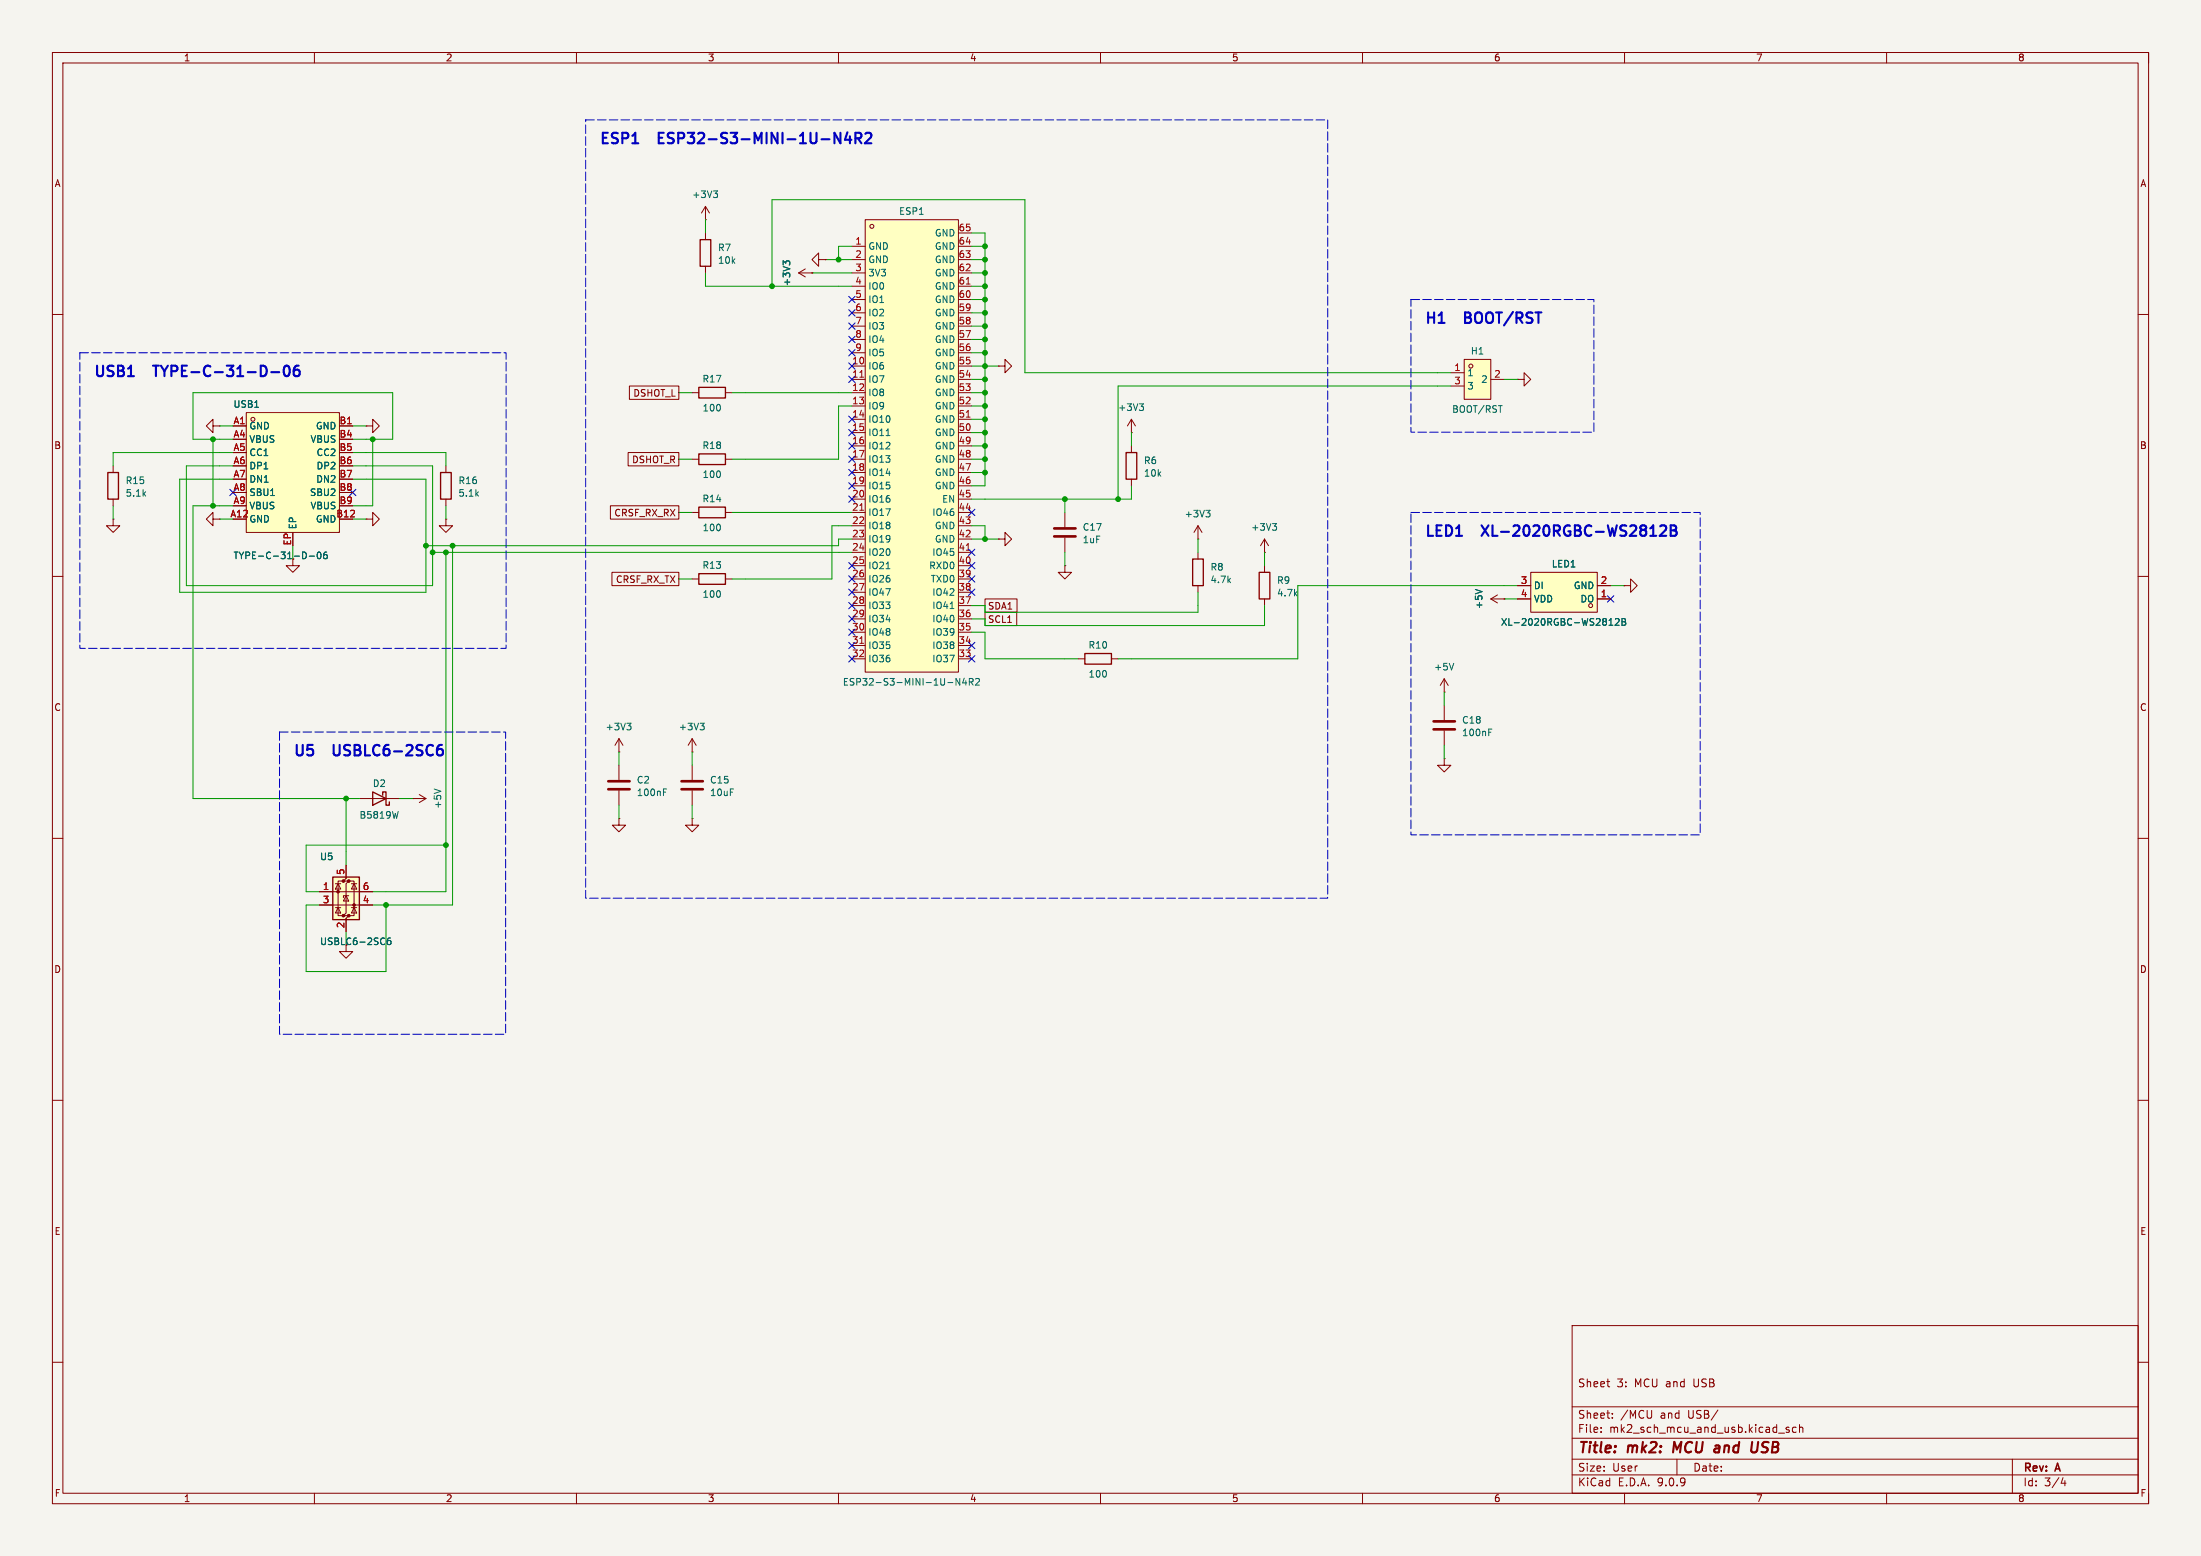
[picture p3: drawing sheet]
<svg xmlns="http://www.w3.org/2000/svg" width="420mm" height="297mm" viewBox="0 0 420 297" stroke-linecap="round" stroke-linejoin="round" font-family="sans-serif">
<path d="M0 0h420v297h-420z" fill="#f5f4ef" stroke="#f5f4ef" stroke-width=".19"/>
<g fill="none" stroke="#840000" stroke-width=".19">
<path d="M10 10h400v277h-400zM12 12h396v273h-396zM60 10v2M110 10v2M160 10v2M210 10v2M260 10v2M310 10v2M360 10v2M410 10v2M10 60h2M289.6 72.4h1.2v-1.3l1.3 1.3-1.3 1.3v-1.3"/>
<path d="M289.6 72.4h.1M408 60h2M40.6 81.3v-1.3l-1.2 1.3 1.2 1.3v-1.3h1.3M41.9 81.3h.1M10 110h2M408 110h2M10 160h2M408 160h2M10 210h2M408 210h2M300 253h108v32h-108zM10 260h2"/>
<path d="M300 278.5h108M300 274.5h108M300 268.5h108M305.5 273.3v.1M305.5 272.5v.1M306.6 263.7h.6M307 264.7h.2M307.7 270.6v.1M307.7 269.8v.1M315.2 269.2l-.1 1.4M320 278.5v3M339.4 273.6h1.1"/>
<path d="M341.4 272.5l-.4-.1-.2 .2 .1 .2 .5 .2v.3h-.6M342.7 272.5l-.4-.1-.3 .3 .2 .6h.5M343.4 272.6l.2-.2 .4 .1v.9M343.4 271.9v1.5M384 278.5v6.5M408 260h2M60 285v2M110 285v2M160 285v2M210 285v2M260 285v2M300 281.5h108"/>
<path d="M310 285v2M360 285v2M393.7 282l-.4 1.1h.9M394 282.6v1M410 285v2"/>
</g>
<path d="M319.5 275.2l-.2 2M327.5 275.9l.6 .1M328 277.1l-.7 .1M328.1 276.4l-.7 .1M335.5 275.2l-.2 1.6-.4 .4" fill="none" stroke="#840000" stroke-width=".4"/>
<path d="M279.4 68.6h5.1v7.6h-5.1z" fill="#ffffc2"/>
<g fill="none" stroke="#840000" stroke-width=".19">
<path d="M134.6 39.4l-.7 1.3M134.6 39.4l.8 1.3M134.6 39.4v2.5M134.6 41.9h.1M134.6 44.5v1.2M134.6 50.8v1.3M156.2 49.6v-1.3l-1.3 1.3 1.3 1.2v-1.2h1.3M157.5 49.6h.1M190.5 69.9h1.3v-1.3l1.2 1.3-1.2 1.2v-1.2M190.5 69.9h.1M276.9 71.1h2.5M276.9 73.7h2.5"/>
<path d="M279.4 68.6h5.1v7.6h-5.1zM284.5 72.4h2.5M69.8 99.1h1.3v-1.3l1.3 1.3-1.3 1.3v-1.3M69.8 99.1h.1M69.8 81.3h1.3v-1.3l1.3 1.3-1.3 1.3v-1.3M69.8 81.3h.1M85.1 99.1v1.3h1.3l-1.3 1.2-1.3-1.2h1.3M85.1 99.1h.1M85.1 88.9v1.3M85.1 95.3v1.2M55.9 106.7v1.3h1.2l-1.2 1.2-1.3-1.2h1.3M66 180.4v1.2h1.3l-1.3 1.3-1.2-1.3h1.2"/>
<circle cx="280.7" cy="69.9" r=".38"/>
</g>
<path d="M136.1 36.4h.8l-.4 .5M136.7 36.9l.2 .3v.3l-.2 .2M285.9 77.4h.8" fill="none" stroke="#006464" stroke-width=".19"/>
<path d="M133.6 45.7h2v5.1h-2zM84.1 90.2h2v5.1h-2z" fill="none" stroke="#840000" stroke-width=".25"/>
<path d="M292.1 109.2h12.7v7.7h-12.7z" fill="#ffffc2"/>
<g fill="none" stroke="#840000" stroke-width=".19">
<path d="M289.6 111.8h2.5M289.6 114.3h2.5M292.1 109.2h12.7v7.7h-12.7zM304.8 111.8h2.5M304.8 114.3h2.5"/>
<circle cx="303.5" cy="115.6" r=".38"/>
</g>
<path d="M307 119.3h.8M307.2 118.4l.2-.3v1.2M308.2 118.2l.5-.1 .3 .3-.8 .9h.8M309.5 118.1h.4l.3 .2-.3 .4 .3 .1v.3l-.2 .2h-.5zM309.5 118.7h.4" fill="none" stroke="#006464" stroke-width=".19"/>
<path d="M47 78.8h17.8v22.8h-17.8z" fill="#ffffc2"/>
<g fill="none" stroke="#840000" stroke-width=".19">
<path d="M152.4 52.1l1.3 .8M152.4 52.1h2.5M153.7 51.3l-1.3 .8M154.9 52.1h.1M47 78.8h17.8v22.8h-17.8zM21.6 99.1v1.3h1.3l-1.3 1.2-1.3-1.2h1.3M21.6 99.1h.1M21.6 88.9v1.3M21.6 95.3v1.2M40.6 99.1v-1.3l-1.2 1.3 1.2 1.3v-1.3h1.3M41.9 99.1h.1M44.4 81.3h2.6"/>
<path d="M64.8 81.3h2.5M132.1 87.7h1.2M138.4 87.7h1.3M132.1 110.5h1.2M138.4 110.5h1.3M68.6 152.4h7.6M78.7 152.4h.1M78.7 152.4h2.6M80 151.7l1.3 .7M81.3 152.4l-1.3 .8M118.1 143.5h.1M118.1 156.2v1.3h1.3l-1.3 1.3-1.3-1.3h1.3"/>
<path d="M118.1 156.2h.1M118.1 141l-.8 1.3M118.1 141l.8 1.3M118.1 141v2.5M118.1 146.1v2.8M118.1 150.9v2.8M132.1 156.2v1.3h1.2l-1.2 1.3-1.3-1.3h1.3M132.1 156.2h.1M132.1 143.5h.1M132.1 141l-.8 1.3M132.1 141l.7 1.3M132.1 141v2.5"/>
<path d="M132.1 146.1v2.8M132.1 150.9v2.8"/>
<circle cx="48.3" cy="80" r=".38"/>
</g>
<g fill="none" stroke="#006464" stroke-width=".19">
<path d="M149.9 50.2l-.5-.4v.8M149.9 50l.3-.2h.3l.2 .2M59 106.2h1M60.6 105.5l.2-.1a.68 .68 0 0 1 .5 .6 .68 .68 0 0 1-.5 .6l-.3-.4zM62.3 105.4h-.3a.86 .86 0 0 0 0 1.2l.4-.1 .1-.4-.3-.2h-.3l-.2 .2M119.6 138h.8l-.4 .5M120.2 138.5l.2 .3v.3l-.2 .2M133.6 138h.8l-.4 .5M134.1 138.5l.3 .3v.3l-.3 .2M76 154.9l-.3 1.3M82.8 150.6l1.3 .4M126.6 151.2h.4"/>
<path d="M126.6 150.6h.6"/>
</g>
<path d="M20.6 90.2h2v5.1h-2zM133.3 86.6h5.1v2.1h-5.1zM133.3 109.5h5.1v2h-5.1zM71.1 151.2l2.6 1.2-2.6 1.3zM73 151.8v-.6h.7v2.5h.6v-.6" fill="none" stroke="#840000" stroke-width=".25"/>
<path d="M116.1 149.1h4M116.1 150.6h4M130 149.1h4.1M130 150.6h4.1" fill="none" stroke="#840000" stroke-width=".51"/>
<path d="M165.1 41.9h17.8v86.4h-17.8z" fill="#ffffc2"/>
<g fill="none" stroke="#840000" stroke-width=".19">
<path d="M162.6 47h2.5M162.6 49.6h2.5M162.6 52.1h2.5M162.6 54.6h2.5M162.6 57.2h2.5M162.6 59.7h2.5M165.1 41.9h17.8v86.4h-17.8zM182.9 47h2.5M182.9 49.6h2.5M182.9 52.1h2.5M182.9 54.6h2.5M182.9 57.2h2.5"/>
<path d="M182.9 59.7h2.5M182.9 44.5h2.5M162.6 62.3h2.5M162.6 64.8h2.5M162.6 67.3h2.5M162.6 69.9h2.5M162.6 72.4h2.5M162.6 75h2.5M162.6 77.5h2.5M182.9 62.3h2.5M182.9 64.8h2.5M182.9 67.3h2.5"/>
<path d="M182.9 69.9h2.5M182.9 72.4h2.5M182.9 75h2.5M182.9 77.5h2.5M162.6 80h2.5M162.6 82.6h2.5M162.6 85.1h2.5M162.6 87.7h2.5M162.6 90.2h2.5M162.6 92.7h2.5M162.6 95.3h2.5M162.6 97.8h2.5"/>
<path d="M182.9 80h2.5M182.9 82.6h2.5M182.9 85.1h2.5M182.9 87.7h2.5M182.9 90.2h2.5M182.9 92.7h2.5M182.9 95.3h2.5M182.9 97.8h2.5M162.6 100.4h2.5M162.6 102.9h2.5M162.6 105.4h2.5M162.6 108h2.5"/>
<path d="M162.6 110.5h2.5M162.6 113.1h2.5M162.6 115.6h2.5M162.6 118.1h2.5M182.9 100.4h2.5M182.9 102.9h2.5M182.9 105.4h2.5M182.9 108h2.5M182.9 110.5h2.5M182.9 113.1h2.5M182.9 115.6h2.5M182.9 118.1h2.5"/>
<path d="M162.6 120.7h2.5M162.6 123.2h2.5M162.6 125.8h2.5M182.9 120.7h2.5M182.9 123.2h2.5M182.9 125.8h2.5"/>
<circle cx="166.4" cy="43.2" r=".38"/>
</g>
<path d="M184.4 54.2h.7M164.1 72h.7M184.4 79.6h.7M164.1 97.4h.7M184.4 105h.7M164.1 122.8h.7" fill="none" stroke="#a90000" stroke-width=".19"/>
<path d="M169.1 83.2h.7M169.1 108.6h.7M181.3 116.2h.7M180.9 130.3h.9M183.2 129.5v1.3l-.8-1.3v1.3M184 129.4l-.3 .9h.8M184.3 129.9v.9M185 130.2l.6-.1 .1-.2-.1-.3-.6-.1v1.3M185.3 130.2l.4 .6M186.2 129.6l.5-.1 .2 .4-.8 .9h.8" fill="none" stroke="#006464" stroke-width=".19"/>
<path d="M63.5 167.4h5.1v8.1h-5.1z" fill="#ffffc2"/>
<g fill="#840000" stroke="#840000" stroke-width=".19">
<circle cx="64.5" cy="170.2" r=".25"/>
<circle cx="65.5" cy="168.2" r=".25"/>
<circle cx="65.5" cy="174.8" r=".25"/>
<circle cx="66.5" cy="168.2" r=".25"/>
<circle cx="66.5" cy="174.8" r=".25"/>
<circle cx="67.6" cy="172.7" r=".25"/>
</g>
<g fill="none" stroke="#840000" stroke-width=".19">
<path d="M154.9 52.1h.1M157.5 49.6h.1M120.1 73.7h9.4v2.5h-9.4zM132.1 75h1.2M138.4 75h1.3M44.4 81.3h2.6M64.8 81.3h2.5M116.5 96.5h13v2.6h-13zM119.9 86.4h9.6v2.5h-9.6zM132.1 97.8h1.2M138.4 97.8h1.3M203.2 97.8v2.8"/>
<path d="M215.9 82.6h.1M215.9 80l-.8 1.3M215.9 80l.8 1.3M215.9 80v2.6M215.9 85.1v1.3M215.9 91.5v1.2M116.8 109.2h12.7v2.6h-12.7zM188 114.3h6.1v2.6h-6.1zM188 116.9h6v2.5h-6zM190.5 102.9h1.3v-1.3l1.2 1.3-1.2 1.3v-1.3M190.5 102.9h.1M203.2 108v1.2h1.3l-1.3 1.3-1.3-1.3h1.3"/>
<path d="M203.2 108h.1M203.2 102.6v2.8M228.6 102.9h.1M228.6 100.4l-.8 1.2M228.6 100.4l.8 1.2M228.6 100.4v2.5M228.6 105.4v1.3M228.6 111.8v1.3M241.3 105.4h.1M241.3 102.9l-.8 1.3M241.3 102.9l.8 1.3M241.3 102.9v2.5"/>
<path d="M241.3 108v1.2M241.3 114.3v1.3M284.5 114.3l1.2 .8M284.5 114.3h2.5M285.7 113.6l-1.2 .7M287 114.3h.1M289.6 114.3h2.5M289.6 111.8h2.5M304.8 114.3h2.5M304.8 111.8h2.5M309.9 111.8h1.2v-1.3l1.3 1.3-1.3 1.3v-1.3M309.9 111.8h.1"/>
<path d="M205.7 125.8h1.3M212.1 125.8h1.3M275.6 132.1h.1M275.6 129.6l-.8 1.2M275.6 129.6l.8 1.2M275.6 129.6v2.5M275.6 134.6v2.8M275.6 139.5v2.8M275.6 144.8v1.3h1.3l-1.3 1.2-1.3-1.2h1.3M275.6 144.8h.1M61 170.2h10.1M61 172.7h10.1"/>
<path d="M64 173.3h1M64 168.7h1M64.5 168.7l.5 1h-1zM64.5 173.3l.5 1h-1zM65.5 168.2h-1v6.6h1M66 165.1v2.6l-.5 .5h1l-.5 .5v5.6l-.5 .5h1l-.5 .5v2.5M66 171l.5 1h-1zM66.5 171h-1v.3M66.5 168.2h1.1v6.6h-1.1M67.1 173.3h1M67.1 168.7h1M67.6 168.7l.5 1h-1z"/>
<path d="M67.6 173.3l.5 1h-1z"/>
</g>
<path d="M133.3 73.9h5.1v2.1h-5.1zM133.3 96.8h5.1v2h-5.1zM214.9 86.4h2v5.1h-2zM227.6 106.7h2v5.1h-2zM240.3 109.2h2v5.1h-2zM207 124.7h5.1v2.1h-5.1zM63.5 167.4h5.1v8.1h-5.1z" fill="none" stroke="#840000" stroke-width=".25"/>
<g fill="none" stroke="#006464" stroke-width=".19">
<path d="M149.9 50.2l-.5-.4v.8M149.9 50l.3-.2h.3l.2 .2M217.4 77.1h.8l-.4 .5M218 77.6l.2 .2v.3l-.2 .3M230.1 97.4h.8l-.4 .5M230.7 97.9l.2 .2v.3l-.2 .3M242.8 99.9h.8l-.4 .5M59 106.2h1M60.6 105.5l.2-.1a.68 .68 0 0 1 .5 .6 .68 .68 0 0 1-.5 .6l-.3-.4zM62.3 105.4h-.3a.86 .86 0 0 0 0 1.2l.4-.1 .1-.4-.3-.2h-.3l-.2 .2M243.4 100.4l.2 .3v.3l-.2 .2M281.5 112.5l1.3 .4"/>
<path d="M307 119.3h.8M307.2 118.4l.2-.3v1.2M308.2 118.2l.5-.1 .3 .3-.8 .9h.8M309.5 118.1h.4l.3 .2-.3 .4 .3 .1v.3l-.2 .2h-.5zM309.5 118.7h.4M277.4 126.6l-.4 1.3M284.1 139.8h.4M284.1 139.2h.6M74.5 179l-.4 .1a.86 .86 0 0 0 0 1.2l.5-.1v-.4l-.2-.3h-.3l-.2 .3"/>
</g>
<path d="M201.2 100.9h4M201.2 102.4h4M273.6 137.7h4M273.6 139.2h4" fill="none" stroke="#840000" stroke-width=".51"/>
<g fill="none" stroke="#009600" stroke-width=".19">
<path d="M134.6 52.1v2.5h28M134.6 41.9v2.6M147.3 54.6v-16.5h48.3v33h81.3M154.9 52.1h7.7M157.5 49.6h5.1M162.6 47h-2.6v2.6M185.4 44.5h2.6v48.2h-2.6M185.4 47h2.6M185.4 52.1h2.6M185.4 54.6h2.6M185.4 49.6h2.6M185.4 57.2h2.6"/>
<path d="M185.4 59.7h2.6M129.5 75h2.6M139.7 75h22.9M162.6 77.5h-2.6v10.2h-20.3M185.4 75h2.6M185.4 77.5h2.6M185.4 69.9h5.1M185.4 72.4h2.6M185.4 62.3h2.6M185.4 64.8h2.6M185.4 67.3h2.6M276.9 73.7h-63.5v21.6"/>
<path d="M287 72.4h2.6M21.6 96.5v2.6M40.6 83.8v12.7M41.9 81.3h2.5M41.9 99.1h2.5M44.4 83.8h-7.6v-8.8h38.1v8.8h-7.6M44.4 86.4h-22.8v2.5M44.4 88.9h-8.8v22.9h46.9v-22.9h-15.2M44.4 91.5h-10.1v21.6h47v-21.6h-14M44.4 96.5h-7.6v55.9h31.8M67.3 86.4h17.8v2.5M67.3 81.3h2.5"/>
<path d="M67.3 99.1h2.5M71.1 83.8v12.7h-3.8M85.1 96.5v2.6M129.5 87.7h2.6M129.5 97.8h2.6M139.7 97.8h22.9M185.4 87.7h2.6M185.4 80h2.6M185.4 90.2h2.6M185.4 82.6h2.6M185.4 85.1h2.6M203.2 95.3v2.5"/>
<path d="M215.9 92.7v2.6h-30.5M215.9 82.6v2.5M55.9 104.2v2.5M82.5 105.4h80.1M85.1 105.4v64.8h-14M86.4 104.2v68.5h-15.3M129.5 110.5h2.6M162.6 100.4h-3.9v10.1h-19M162.6 102.9h-2.6v1.3h-78.7M185.4 100.4h2.6v2.5M185.4 102.9h5.1M185.4 118.1h2.6"/>
<path d="M185.4 115.6h2.6M203.2 105.4v2.6M228.6 102.9v2.5M228.6 113.1v3.8h-40.6M241.3 115.6v3.8h-53.3M241.3 105.4v2.6M287 114.3h2.6M289.6 111.8h-42v14h-34.2M307.3 111.8h2.6M185.4 120.7h2.6v5.1h17.7M275.6 132.1v2.5M66 152.4v12.7"/>
<path d="M76.2 152.4h2.5M118.1 143.5v2.6M118.1 153.7v2.5M132.1 143.5v2.6M132.1 153.7v2.5M275.6 142.3v2.5M61 172.7h-2.6v12.7h15.3v-12.7M66 177.8v2.6M85.1 161.3h-26.7v8.9h2.6"/>
</g>
<g fill="none" stroke="#000084" stroke-width=".19">
<path d="M162 59.1l1.2 1.2M162 56.6l1.2 1.2M163.2 59.1l-1.2 1.2M163.2 56.6l-1.2 1.2M162 69.3l1.2 1.2M162 79.4l1.2 1.2M162 71.8l1.2 1.2M162 66.7l1.2 1.2M162 64.2l1.2 1.2M162 61.6l1.2 1.3M163.2 69.3l-1.2 1.2M163.2 79.4l-1.2 1.2"/>
<path d="M163.2 71.8l-1.2 1.2M163.2 66.7l-1.2 1.2M163.2 64.2l-1.2 1.2M163.2 61.6l-1.2 1.3M43.8 93.4l1.3 1.2M45.1 93.4l-1.3 1.2M66.7 93.4l1.2 1.2M67.9 93.4l-1.2 1.2M162 94.7l1.2 1.2M162 92.1l1.2 1.2M162 89.6l1.2 1.2M162 87l1.2 1.3"/>
<path d="M162 84.5l1.2 1.2M162 82l1.2 1.2M163.2 94.7l-1.2 1.2M163.2 92.1l-1.2 1.2M163.2 89.6l-1.2 1.2M163.2 87l-1.2 1.3M163.2 84.5l-1.2 1.2M163.2 82l-1.2 1.2M184.8 97.2l1.2 1.2M186 97.2l-1.2 1.2M162 107.4l1.2 1.2M162 109.9l1.2 1.2"/>
<path d="M162 112.4l1.2 1.3M162 117.5l1.2 1.2M162 115l1.2 1.2M163.2 107.4l-1.2 1.2M163.2 109.9l-1.2 1.2M163.2 112.4l-1.2 1.3M163.2 117.5l-1.2 1.2M163.2 115l-1.2 1.2M184.8 104.8l1.2 1.2M184.8 107.4l1.2 1.2M184.8 109.9l1.2 1.2M184.8 112.4l1.2 1.3"/>
<path d="M186 104.8l-1.2 1.2M186 107.4l-1.2 1.2M186 109.9l-1.2 1.2M186 112.4l-1.2 1.3M306.7 113.7l1.2 1.2M307.9 113.7l-1.2 1.2M162 125.1l1.2 1.3M162 122.6l1.2 1.2M162 120.1l1.2 1.2M163.2 120.1l-1.2 1.2M163.2 125.1l-1.2 1.3M163.2 122.6l-1.2 1.2"/>
<path d="M184.8 122.6l1.2 1.2M184.8 125.1l1.2 1.3M186 122.6l-1.2 1.2M186 125.1l-1.2 1.3"/>
</g>
<g fill="none" stroke="#0000c2" stroke-width=".4">
<path d="M125.7 26.3h.7M126.7 25.3h-1v2h1M159.2 25.3l1.2 2v-2M161.7 25.3l-.5 1.4h1.3M162.2 26v1.3M163.2 26.4h.8a.54 .54 0 0 0 .4-.5 .54 .54 0 0 0-.4-.6h-.8v2M163.7 26.4l.7 .9M165.1 25.5l.3-.2 .7 .1a.54 .54 0 0 1 .1 .8l-1.2 1.1h1.3M280.2 59.6h-.6v2h.7M29.2 69.8h1.1M51.8 71h1.5M54.4 69.9a.47 .47 0 0 1 .8 .3 1.03 1.03 0 0 1-.6 1.6 1.33 1.33 0 0 1-.2-1.9z"/>
<path d="M57 69.8a.79 .79 0 0 0-1 .9v.7l.2 .3 .6 .1 .3-.2 .1-.7-.2-.2-.6-.1-.4 .3M279.6 60.6h.6M282.7 100.3l1.3 2M284 100.3l-1.3 2M317.1 100.3l.7 .1a.54 .54 0 0 1 .1 .7l-1.2 1.2h1.2M318.8 100.3l.9 .1a.48 .48 0 0 1 .1 .5 .48 .48 0 0 1-.3 .3 .53 .53 0 0 1 .5 .5 .53 .53 0 0 1-.4 .6h-.8zM318.8 101.2h.7M63.7 142.2l.1 1.8M84.4 143.1v.9"/>
</g>
<path d="M111.8 22.9h141.6v148.5h-141.6zM269.2 57.2h35v25.3h-35zM15.2 67.3h81.4v56.5h-81.4zM269.2 97.8h55.2v61.6h-55.2zM53.3 139.7h43.2v57.7h-43.2z" fill="none" stroke="#0000c2" stroke-width=".19" stroke-dasharray="1.6 .6"/>
<g fill="#009600" stroke="#009600" stroke-width=".19">
<circle cx="188" cy="62.3" r=".46"/>
<circle cx="188" cy="64.8" r=".46"/>
<circle cx="188" cy="67.3" r=".46"/>
<circle cx="188" cy="69.9" r=".46"/>
<circle cx="188" cy="72.4" r=".46"/>
<circle cx="188" cy="75" r=".46"/>
<circle cx="188" cy="77.5" r=".46"/>
<circle cx="188" cy="80" r=".46"/>
<circle cx="188" cy="82.6" r=".46"/>
<circle cx="188" cy="85.1" r=".46"/>
<circle cx="160" cy="49.6" r=".46"/>
<circle cx="40.6" cy="83.8" r=".46"/>
<circle cx="40.6" cy="96.5" r=".46"/>
<circle cx="71.1" cy="83.8" r=".46"/>
<circle cx="81.3" cy="104.2" r=".46"/>
<circle cx="82.5" cy="105.4" r=".46"/>
<circle cx="66" cy="152.4" r=".46"/>
<circle cx="85.1" cy="105.4" r=".46"/>
<circle cx="86.4" cy="104.2" r=".46"/>
<circle cx="73.7" cy="172.7" r=".46"/>
<circle cx="85.1" cy="161.3" r=".46"/>
<circle cx="188" cy="87.7" r=".46"/>
<circle cx="188" cy="90.2" r=".46"/>
<circle cx="188" cy="102.9" r=".46"/>
<circle cx="203.2" cy="95.3" r=".46"/>
<circle cx="213.4" cy="95.3" r=".46"/>
<circle cx="188" cy="52.1" r=".46"/>
<circle cx="188" cy="54.6" r=".46"/>
<circle cx="188" cy="47" r=".46"/>
<circle cx="188" cy="49.6" r=".46"/>
<circle cx="188" cy="57.2" r=".46"/>
<circle cx="188" cy="59.7" r=".46"/>
<circle cx="147.3" cy="54.6" r=".46"/>
</g>
<g font-size="2.8" fill="#0000c2">
<text x="114.3" y="28">ESP1</text>
<text x="126.6" y="28">ESP32-S3-MINI-1U-N4R2</text>
<text x="271.8" y="62.3">H1</text>
<text x="280.4" y="62.3">BOOT/RST</text>
<text x="17.8" y="72.5">USB1</text>
<text x="30.3" y="72.5">TYPE-C-31-D-06</text>
<text x="271.8" y="103">LED1</text>
<text x="283.8" y="103">XL-2020RGBC-WS2812B</text>
<text x="55.9" y="144.9">U5</text>
<text x="64.5" y="144.9">USBLC6-2SC6</text>
</g>
<g font-size="2.8" fill="#840000">
<text x="301" y="277.9">Title:</text>
<text x="310.7" y="277.9">mk2:</text>
<text x="320.1" y="277.9">MCU</text>
<text x="328.8" y="277.9">and</text>
<text x="336.6" y="277.9">USB</text>
</g>
<g font-size="2.1" fill="#840000">
<text x="301" y="265">Sheet</text>
<text x="308.5" y="265">3:</text>
<text x="312" y="265">MCU and</text>
<text x="323.4" y="265">USB</text>
<text x="301" y="273.7">File:</text>
<text x="301" y="271">Sheet:</text>
<text x="307.1" y="273.7">mk2_sch_mcu_and_usb.kicad_sch</text>
<text x="309.2" y="271">/MCU</text>
<text x="316.9" y="271">and</text>
<text x="322.3" y="271">USB/</text>
<text x="301" y="281.1">Size:</text>
<text x="307.7" y="281.1">User</text>
<text x="323" y="281.1">Date:</text>
<text x="386" y="281.3">Rev:</text>
<text x="392.4" y="281.3">A</text>
<text x="301" y="283.9">KiCad</text>
<text x="308.7" y="283.9">E.D.A.</text>
<text x="316.3" y="283.9">9.0.9</text>
<text x="386" y="283.9">Id:</text>
<text x="390.1" y="283.9">3/4</text>
</g>
<g font-size="1.8" fill="#840000">
<text x="35" y="11.9">1</text>
<text x="85" y="11.9">2</text>
<text x="135" y="11.9">3</text>
<text x="185" y="11.9">4</text>
<text x="235" y="11.9">5</text>
<text x="285" y="11.9">6</text>
<text x="335" y="11.9">7</text>
<text x="385" y="11.9">8</text>
<text x="10.3" y="35.9">A</text>
<text x="408.3" y="35.9">A</text>
<text x="120.8" y="75.9">DSHOT_L</text>
<text x="10.3" y="85.9">B</text>
<text x="120.5" y="88.6">DSHOT_R</text>
<text x="408.3" y="85.9">B</text>
<text x="117.1" y="98.8">CRSF_RX_RX</text>
<text x="44.5" y="106.9">TYPE-C-31-D-06</text>
<text x="117.4" y="111.5">CRSF_RX_TX</text>
<text x="10.3" y="135.9">C</text>
<text x="408.3" y="135.9">C</text>
<text x="10.3" y="185.9">D</text>
<text x="61" y="180.6">USBLC6-2SC6</text>
<text x="408.3" y="185.9">D</text>
<text x="10.3" y="235.9">E</text>
<text x="408.3" y="235.9">E</text>
<text x="10.3" y="285.9">F</text>
<text x="35" y="286.9">1</text>
<text x="85" y="286.9">2</text>
<text x="135" y="286.9">3</text>
<text x="185" y="286.9">4</text>
<text x="235" y="286.9">5</text>
<text x="285" y="286.9">6</text>
<text x="335" y="286.9">7</text>
<text x="385" y="286.9">8</text>
<text x="408.3" y="285.9">F</text>
</g>
<g font-size="1.8" fill="#006464">
<text x="132" y="38">+3V3</text>
<text x="171.5" y="41.2">ESP1</text>
<text x="165.6" y="47.9">GND</text>
<text x="178.3" y="45.3">GND</text>
<text x="178.3" y="47.9">GND</text>
<text x="136.9" y="48.1">R7</text>
<text x="136.9" y="50.5">10k</text>
<text x="165.6" y="50.4">GND</text>
<text x="165.6" y="53">3V3</text>
<text x="178.3" y="50.4">GND</text>
<text x="178.3" y="53">GND</text>
<text x="151" y="54.7" transform="rotate(-90 151 54.7)">+3V3</text>
<text x="165.6" y="55.5">IO0</text>
<text x="165.6" y="58">IO1</text>
<text x="178.3" y="55.5">GND</text>
<text x="178.3" y="58">GND</text>
<text x="165.6" y="60.6">IO2</text>
<text x="165.6" y="63.1">IO3</text>
<text x="165.6" y="65.7">IO4</text>
<text x="178.3" y="60.6">GND</text>
<text x="178.3" y="63.1">GND</text>
<text x="178.3" y="65.7">GND</text>
<text x="165.6" y="68.2">IO5</text>
<text x="165.6" y="70.7">IO6</text>
<text x="178.3" y="68.2">GND</text>
<text x="178.3" y="70.7">GND</text>
<text x="280.6" y="67.9">H1</text>
<text x="133.9" y="73.2">R17</text>
<text x="165.6" y="73.3">IO7</text>
<text x="165.6" y="75.8">IO8</text>
<text x="178.3" y="73.3">GND</text>
<text x="178.3" y="75.8">GND</text>
<text x="279.9" y="72">1</text>
<text x="279.9" y="74.5">3</text>
<text x="282.6" y="73.3">2</text>
<text x="44.5" y="78">USB1</text>
<text x="47.5" y="82.2">GND</text>
<text x="60.2" y="82.2">GND</text>
<text x="134" y="78.7">100</text>
<text x="165.6" y="78.4">IO9</text>
<text x="165.6" y="80.9">IO10</text>
<text x="165.6" y="83.4">IO11</text>
<text x="178.3" y="78.4">GND</text>
<text x="178.3" y="80.9">GND</text>
<text x="178.3" y="83.4">GND</text>
<text x="213.3" y="78.6">+3V3</text>
<text x="277" y="79">BOOT/RST</text>
<text x="47.5" y="84.7">VBUS</text>
<text x="47.5" y="87.2">CC1</text>
<text x="47.5" y="89.8">DP1</text>
<text x="59.2" y="84.7">VBUS</text>
<text x="60.3" y="87.2">CC2</text>
<text x="60.3" y="89.8">DP2</text>
<text x="133.9" y="85.9">R18</text>
<text x="165.6" y="86">IO12</text>
<text x="165.6" y="88.5">IO13</text>
<text x="178.3" y="86">GND</text>
<text x="178.3" y="88.5">GND</text>
<text x="218.2" y="88.8">R6</text>
<text x="23.9" y="95">5.1k</text>
<text x="23.9" y="92.6">R15</text>
<text x="47.5" y="92.3">DN1</text>
<text x="47.5" y="94.9">SBU1</text>
<text x="59" y="94.9">SBU2</text>
<text x="60.2" y="92.3">DN2</text>
<text x="87.4" y="95">5.1k</text>
<text x="87.4" y="92.6">R16</text>
<text x="134" y="91.4">100</text>
<text x="165.6" y="91.1">IO14</text>
<text x="165.6" y="93.6">IO15</text>
<text x="178.3" y="91.1">GND</text>
<text x="178.3" y="93.6">GND</text>
<text x="218.2" y="91.2">10k</text>
<text x="47.5" y="97.4">VBUS</text>
<text x="47.5" y="99.9">GND</text>
<text x="56.7" y="101.1" transform="rotate(-90 56.7 101.1)">EP</text>
<text x="59.2" y="97.4">VBUS</text>
<text x="60.2" y="99.9">GND</text>
<text x="133.9" y="96.1">R14</text>
<text x="134" y="101.6">100</text>
<text x="165.6" y="96.1">IO16</text>
<text x="165.6" y="98.7">IO17</text>
<text x="165.6" y="101.2">IO18</text>
<text x="177.8" y="98.7">IO46</text>
<text x="178.3" y="101.2">GND</text>
<text x="179.7" y="96.1">EN</text>
<text x="206.5" y="101.5">C17</text>
<text x="226" y="99">+3V3</text>
<text x="238.7" y="101.5">+3V3</text>
<text x="165.6" y="103.8">IO19</text>
<text x="165.6" y="106.3">IO20</text>
<text x="177.8" y="106.3">IO45</text>
<text x="178.3" y="103.8">GND</text>
<text x="206.5" y="103.9">1uF</text>
<text x="133.9" y="108.8">R13</text>
<text x="165.6" y="108.8">IO21</text>
<text x="165.6" y="111.4">IO26</text>
<text x="165.6" y="113.9">IO47</text>
<text x="177.2" y="108.8">RXD0</text>
<text x="177.5" y="111.4">TXD0</text>
<text x="177.8" y="113.9">IO42</text>
<text x="230.9" y="109.1">R8</text>
<text x="230.9" y="111.5">4.7k</text>
<text x="243.6" y="111.6">R9</text>
<text x="292.6" y="112.6">DI</text>
<text x="296" y="108.5">LED1</text>
<text x="300.2" y="112.6">GND</text>
<text x="134" y="114.3">100</text>
<text x="165.6" y="116.5">IO33</text>
<text x="165.6" y="119">IO34</text>
<text x="177.8" y="116.5">IO41</text>
<text x="177.8" y="119">IO40</text>
<text x="243.6" y="114">4.7k</text>
<text x="283.1" y="116.4" transform="rotate(-90 283.1 116.4)">+5V</text>
<text x="286.3" y="119.6">XL-2020RGBC-WS2812B</text>
<text x="292.6" y="115.2">VDD</text>
<text x="301.5" y="115.2">DO</text>
<text x="165.6" y="121.5">IO48</text>
<text x="165.6" y="124.1">IO35</text>
<text x="177.8" y="121.5">IO39</text>
<text x="177.8" y="124.1">IO38</text>
<text x="207.6" y="124">R10</text>
<text x="160.7" y="131.1">ESP32-S3-MINI-1U-N4R2</text>
<text x="165.6" y="126.6">IO36</text>
<text x="177.8" y="126.6">IO37</text>
<text x="207.6" y="129.5">100</text>
<text x="273.6" y="128.2">+5V</text>
<text x="115.5" y="139.6">+3V3</text>
<text x="129.4" y="139.6">+3V3</text>
<text x="278.9" y="140.7">100nF</text>
<text x="278.9" y="138.3">C18</text>
<text x="121.4" y="149.7">C2</text>
<text x="135.4" y="149.7">C15</text>
<text x="71" y="150.4">D2</text>
<text x="84.4" y="154.5" transform="rotate(-90 84.4 154.5)">+5V</text>
<text x="121.4" y="152.1">100nF</text>
<text x="135.4" y="152.1">10uF</text>
<text x="68.5" y="156.5">B5819W</text>
<text x="61" y="164.4">U5</text>
</g>
<g font-size="1.8" fill="#a90000">
<text x="163.1" y="46.8">1</text>
<text x="182.8" y="44.2">65</text>
<text x="182.8" y="46.8">64</text>
<text x="163.1" y="49.3">2</text>
<text x="163.1" y="51.8">3</text>
<text x="182.8" y="49.3">63</text>
<text x="182.8" y="51.8">62</text>
<text x="163.1" y="54.4">4</text>
<text x="163.1" y="56.9">5</text>
<text x="163.1" y="59.5">6</text>
<text x="182.8" y="54.4">61</text>
<text x="182.8" y="56.9">60</text>
<text x="182.8" y="59.5">59</text>
<text x="163.1" y="62">7</text>
<text x="163.1" y="64.5">8</text>
<text x="182.8" y="62">58</text>
<text x="182.8" y="64.5">57</text>
<text x="162.5" y="69.6">10</text>
<text x="163.1" y="67.1">9</text>
<text x="182.8" y="67.1">56</text>
<text x="182.8" y="69.6">55</text>
<text x="277.4" y="70.9">1</text>
<text x="162.5" y="72.2">11</text>
<text x="162.5" y="74.7">12</text>
<text x="162.5" y="77.2">13</text>
<text x="182.8" y="72.2">54</text>
<text x="182.8" y="74.7">53</text>
<text x="182.8" y="77.2">52</text>
<text x="277.4" y="73.4">3</text>
<text x="285" y="72.2">2</text>
<text x="44.5" y="81">A1</text>
<text x="44.5" y="83.6">A4</text>
<text x="64.7" y="81">B1</text>
<text x="64.7" y="83.6">B4</text>
<text x="162.5" y="79.8">14</text>
<text x="162.5" y="82.3">15</text>
<text x="182.8" y="79.8">51</text>
<text x="182.8" y="82.3">50</text>
<text x="44.5" y="86.1">A5</text>
<text x="44.5" y="88.7">A6</text>
<text x="64.7" y="86.1">B5</text>
<text x="64.7" y="88.7">B6</text>
<text x="162.5" y="84.9">16</text>
<text x="162.5" y="87.4">17</text>
<text x="162.5" y="89.9">18</text>
<text x="182.8" y="84.9">49</text>
<text x="182.8" y="87.4">48</text>
<text x="182.8" y="89.9">47</text>
<text x="44.5" y="91.2">A7</text>
<text x="44.5" y="93.7">A8</text>
<text x="64.7" y="91.2">B7</text>
<text x="64.7" y="93.7">B8</text>
<text x="162.5" y="92.5">19</text>
<text x="162.5" y="95">20</text>
<text x="182.8" y="92.5">46</text>
<text x="182.8" y="95">45</text>
<text x="43.9" y="98.8">A12</text>
<text x="44.5" y="96.3">A9</text>
<text x="64.1" y="98.8">B12</text>
<text x="64.7" y="96.3">B9</text>
<text x="162.5" y="97.6">21</text>
<text x="162.5" y="100.1">22</text>
<text x="182.8" y="97.6">44</text>
<text x="182.8" y="100.1">43</text>
<text x="55.6" y="104.2" transform="rotate(-90 55.6 104.2)">EP</text>
<text x="162.5" y="102.6">23</text>
<text x="162.5" y="105.2">24</text>
<text x="162.5" y="107.7">25</text>
<text x="182.8" y="102.6">42</text>
<text x="182.8" y="105.2">41</text>
<text x="182.8" y="107.7">40</text>
<text x="162.5" y="110.3">26</text>
<text x="162.5" y="112.8">27</text>
<text x="182.8" y="110.3">39</text>
<text x="182.8" y="112.8">38</text>
<text x="290.1" y="111.5">3</text>
<text x="305.4" y="111.5">2</text>
<text x="162.5" y="115.3">28</text>
<text x="162.5" y="117.9">29</text>
<text x="182.8" y="115.3">37</text>
<text x="182.8" y="117.9">36</text>
<text x="290.1" y="114.1">4</text>
<text x="305.4" y="114.1">1</text>
<text x="162.5" y="120.4">30</text>
<text x="162.5" y="123">31</text>
<text x="162.5" y="125.5">32</text>
<text x="182.8" y="120.4">35</text>
<text x="182.8" y="123">34</text>
<text x="182.8" y="125.5">33</text>
<text x="65.8" y="167.1" transform="rotate(-90 65.8 167.1)">5</text>
<text x="61.5" y="169.9">1</text>
<text x="61.5" y="172.5">3</text>
<text x="69.1" y="169.9">6</text>
<text x="69.1" y="172.5">4</text>
<text x="65.8" y="177.3" transform="rotate(-90 65.8 177.3)">2</text>
</g>
<g font-size="1.8" fill="#009600">
<text x="188.4" y="116.5">SDA1</text>
<text x="188.4" y="119.1">SCL1</text>
</g>
</svg>
